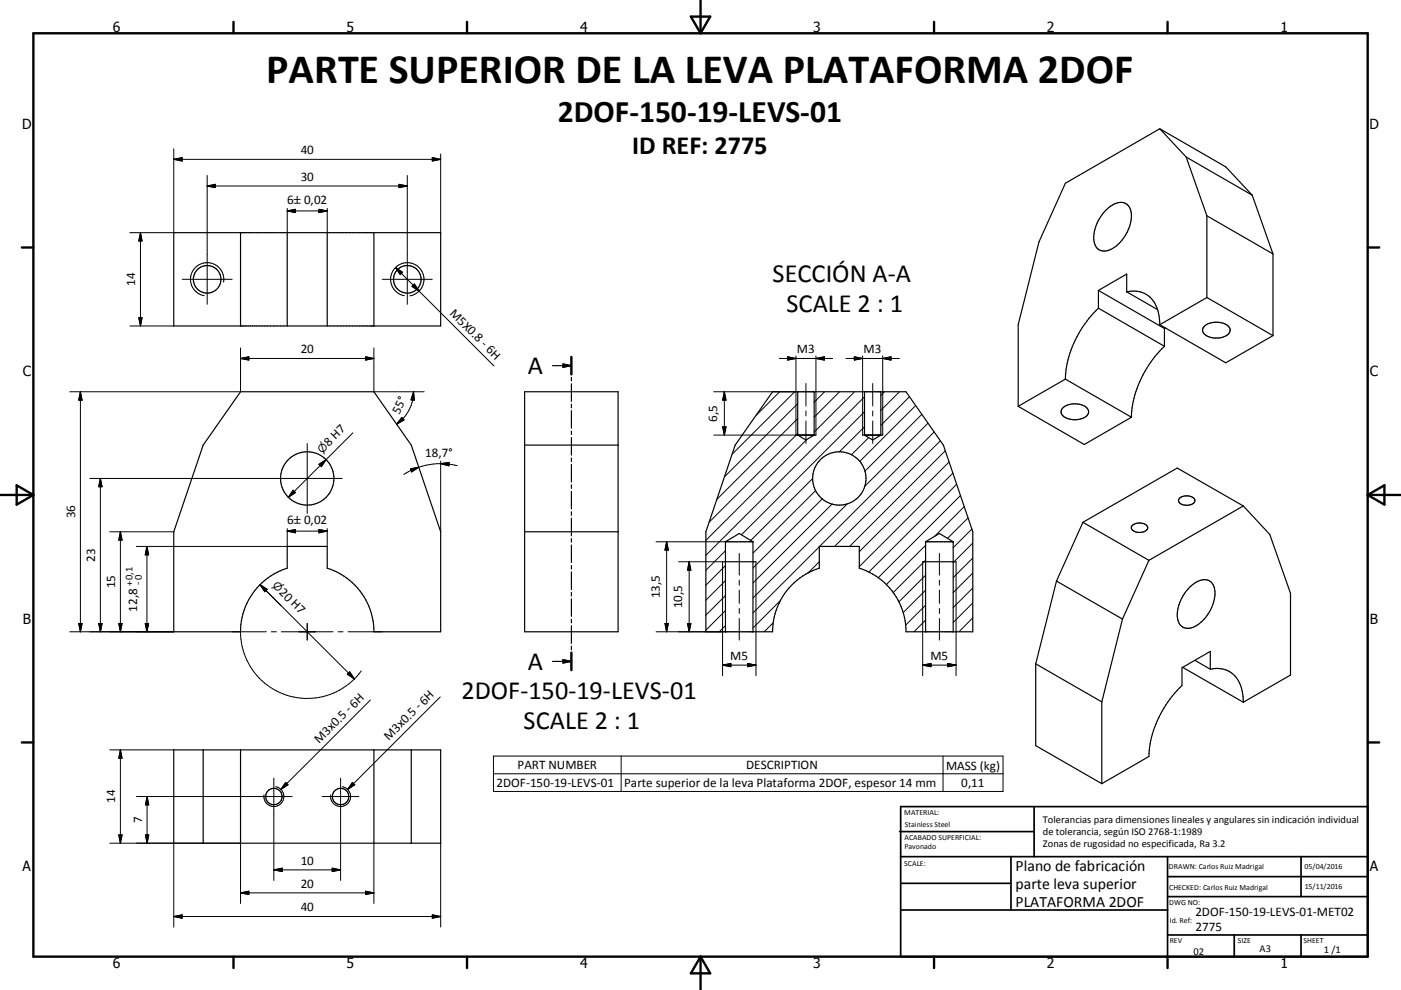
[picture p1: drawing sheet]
<svg xmlns="http://www.w3.org/2000/svg" width="420mm" height="297mm" viewBox="0 0 420 297" stroke-linecap="round" stroke-linejoin="round" font-family="sans-serif">
<g fill="none" stroke="#000" stroke-width=".36">
<path d="M347.7 38.6l19.8 11.5 7.9 8.5M347.7 38.6l7.9 8.5M347.7 38.6l-28.3 16.4-7.9 17.6-6.2 24.8v24.5M355.6 47.1l19.8 11.5M355.6 47.1l6.2 17.6M375.4 58.6l6.2 17.6M52.1 69.8h80v28h-80zM72.1 69.8v28M86.1 69.8v28M98.1 69.8v28M112.1 69.8v28M331.6 63a5.3 5.3 0 0 1 5.9-1.9 4.9 4.9 0 0 1 1.5 5.5 11.5 11.5 0 0 1-7.4 8.7 3.2 3.2 0 0 1-3.7-3.5 12.2 12.2 0 0 1 3.7-8.8z"/>
<path d="M361.8 64.7l19.8 11.5M361.8 64.7v24.6M381.6 76.2v24.5M329.3 87.1l8.5-4.9v5.4M329.3 87.1l19.8 11.5M329.3 87.1v5.4M329.3 92.5l19.8 11.4M329.3 92.5a31.5 31.5 0 0 0-9.9 21.2M337.8 87.6a7.6 7.6 0 0 1 9.6 6.4l.3 3.4M337.8 87.6l9.2 5.3M347.7 97.4l19.8 11.4 14.1-8.1M349.1 98.6v5.3"/>
<path d="M349.4 98.4l-.3 .2M361.1 97.8a5.7 5.7 0 0 1 7.5 .5 2.06 2.06 0 0 1-1.8 2.8 5.2 5.2 0 0 1-6.2-1.6v-.9zM361.8 89.3l19.8 11.4M361.8 89.3l-14.1 8.1M72.1 117.5h40l11.2 16 8.8 26v30h-20a20 20 0 0 0-14-19v-6.6h-12v6.6a20 20 0 0 0-14 19h-20v-30l8.8-26zM157.3 117.5h28v72h-28zM165.7 109.7h5.6M168.8 109.2l2.5 .5-2.5 .5zM171.3 107.1v5.2M171.3 113.2v1.1M171.3 115.1v5.3M231.6 117.5h40l11.2 16 8.8 26v30h-20a20 20 0 0 0-14-19v-6.6h-12v6.6a20 20 0 0 0-14 19h-20v-30l8.8-26z"/>
<path d="M239.2 117.5v13l2.4 1.5 2.5-1.5v-13M259.2 117.5v13l2.4 1.5 2.5-1.5v-13M319.4 113.7l19.8 11.5M319.4 113.7l-14.1 8.2M349.1 103.9a31.8 31.8 0 0 0-9.9 21.3M157.3 133.5h28M171.3 121.3v1M171.3 123.2v5.3M171.3 129.3v1.1M171.3 131.3v5.2M171.3 137.4v1.1M171.3 139.3v5.3"/>
<path d="M238.6 130.5h6M258.6 130.5h6M305.3 121.9l19.8 11.5 14.1-8.2M318.7 122.3a5.9 5.9 0 0 1 7.3 .3 1.98 1.98 0 0 1-1.6 3 5.7 5.7 0 0 1-6.1-1.3l-.1-1.2zM157.3 159.5h28M171.3 145.5v1M171.3 147.4v5.3M171.3 153.5v1.1M171.3 155.5v5.2M324.7 156.7l-8 17.6M324.7 156.7l19.8 11.4M339.4 157.7a3.2 3.2 0 0 1 4.7 .4 2.16 2.16 0 0 1-2.8 1.6 1.63 1.63 0 0 1-2-1.8z"/>
<path d="M353.8 149.3a3.2 3.2 0 0 1 4.4 .7 2.09 2.09 0 0 1-2.8 1.6 1.61 1.61 0 0 1-1.9-1.9zM372.8 151.8l-19.9-11.4-28.2 16.3M372.8 151.8l7.9 8.5 6.2 17.7v24.5l-14.1 8.2M372.8 151.8l-28.3 16.3M171.3 161.6v1M171.3 163.5v5.3M171.3 169.7v1M171.3 171.6v5.3M171.3 177.7v1.1M171.3 179.7v5.2M216.6 168.5h10M217.5 162.5v27"/>
<path d="M217.5 162.5l4.1-2.4 4.1 2.4M217.5 162.5h8.2M225.7 162.5v27M276.6 168.5h10M277.5 162.5v27M277.5 162.5l4.1-2.4 4.2 2.4M277.5 162.5h8.3M285.8 162.5v27M316.7 174.3l-6.2 24.9M316.7 174.3l19.8 11.4M344.5 168.1l-8 17.6M356.7 176.2a5.4 5.4 0 0 1 5.9-1.9 5.2 5.2 0 0 1 1.3 6.1 11.1 11.1 0 0 1-7.2 8.1 3.4 3.4 0 0 1-3.8-4 12.7 12.7 0 0 1 3.8-8.3z"/>
<path d="M165.7 198.4h5.6M168.8 197.9l2.5 .5-2.5 .5zM171.3 185.8v1M171.3 187.7v5.3M171.3 193.9v1M171.3 195.8v5.2M310.5 199.2v24.5l19.8 11.4M310.5 199.2l19.8 11.4M336.5 185.7l-6.2 24.9M358.2 198.1l4.6 2.7M330.3 210.6v24.5M354.6 200.2l18.2 10.5"/>
<path d="M362.8 200.8v-5.4l-8.4 4.9v5.4a31.7 31.7 0 0 0-9.9 21.3l-14.2 8.1M362.8 200.8a7.6 7.6 0 0 1 9.6 6.5l.4 3.4M52.1 225h80v28h-80zM60.9 225v28M72.1 225v28M112.1 225v28M123.3 225v28"/>
<circle cx="62.1" cy="83.8" r="4.1"/>
<circle cx="122.1" cy="83.8" r="4.1"/>
<circle cx="92.1" cy="143.5" r="8"/>
<circle cx="251.6" cy="143.5" r="8"/>
<circle cx="82.1" cy="239" r="2.46"/>
<circle cx="102.1" cy="239" r="2.46"/>
</g>
<g fill="none" stroke="#000" stroke-width=".3">
<path d="M52.1 44.6v25.2h-13.2M52.1 47.8h80M52.1 47.8l2.5-.5v1zM62.1 55.8h60M62.1 55.8l2.5-.5v1zM62.1 52.6v38.7M119.6 55.3l2.5 .5-2.5 .5zM122.1 52.6v38.7M129.6 47.3l2.5 .5-2.5 .5zM132.1 46.2v23.6M42.1 69.8v28M42.1 69.8l.5 2.5h-1z"/>
<path d="M86.1 63.3l2.5-.5v1zM86.1 62.5v7.3M86.1 63.3h12M95.6 62.8l2.5 .5-2.5 .5zM98.1 62.5v7.3M38.9 97.8h13.2M41.6 95.3h1l-.5 2.5zM54.6 83.8h15M67 84.7a5 5 0 0 0-4-5.8 5 5 0 0 0-5.8 4 5 5 0 0 0 4 5.8M114.6 83.8h15M118.6 80.3l7 7M118.6 80.3l2.1 1.4-.7 .7z"/>
<path d="M118.6 80.2a5 5 0 0 0 2.6 8.5M118.6 80.2a5 5 0 0 1 8 1.4 5 5 0 0 1-3.7 7.2M123.5 85.9l.7-.7 1.4 2.1zM125.6 87.3l22.5 22.5M24.1 117.5v72M24.1 117.5l.5 2.5h-1zM72.1 104.4v13.1h-51.2M72.1 107.5l2.5-.5v1zM72.1 107.5h40M109.6 107l2.5 .5-2.5 .5zM112.1 104.4v13.1h7.2M119.5 117.5h7.7"/>
<path d="M124 117.5a11.9 11.9 0 0 1-5.1 9.8M124 117.5l.2 2.6-1-.1zM214 117.5h25.2M217.2 117.5l.5 2.5h-1zM217.2 117.5v13M233.6 107.5h16M233.8 117.5l-7.1 7.1M236.1 107l2.5 .5-2.5 .5zM238.2 117.5l-18.7 18.8M238.6 106.8v23.7M241.6 115v6.8M244.6 106.8v23.7"/>
<path d="M244.6 107.5l2.5-.5v1zM247.2 117.5l-3.1 3.2M251.7 117.5l-7.6 7.7M253.6 107.5h16M256.1 107l2.5 .5-2.5 .5zM256.2 117.5l-12.1 12.1M258.6 106.8v23.7M259.2 119.1l-47.6 47.5M261.6 115v6.8M264.6 106.8v23.7M264.6 107.5l2.5-.5v1zM265.2 117.5l-1.1 1.1"/>
<path d="M269.7 117.5l-5.6 5.6M272.7 119l-8.6 8.6M92.1 133.1v20.9M95.6 139.3l2.2-1.4-1.4 2.1zM105.8 129.9l-19.4 19.3M120.5 125.3l.6 .7-2.2 1.3zM132.1 138.3v21.2M132.1 139.1l2.5 .2 2.5 .4M132.1 139.1l2.5-.4v1.1zM132.1 139.1l-3.3 .3-3.2 .8M214 130.5h25.2M216.7 128h1l-.5 2.5z"/>
<path d="M239.2 130.1l-26.6 26.5M239.2 125.6l-24.3 24.2M239.2 121.1l-22 22M241.6 123.3v1.5M241.6 126.3v6.8M241.9 131.9l-30.3 30.2M259.2 128l-7.5 7.5M259.2 123.5l-36.9 37M260.4 131.3l-5.2 5.2M261.6 123.3v1.5M261.6 126.3v6.8M274.5 121.7l-16.8 16.8"/>
<path d="M276.4 124.3l-17.1 17.1M278.2 127l-19 19M280.1 129.6l-34.4 34.3M281.9 132.2l-31.7 31.7M283.4 135.2l-28.7 28.7M284.6 138.6l-27 26.9M26.9 143.5h75.7M30.1 143.5v46M30.1 143.5l.5 2.5h-1zM32.9 159.5h19.2M36.1 159.5v30M36.1 159.5l.5 2.5h-1z"/>
<path d="M86.1 158.6v5.3h-45.2M86.1 159.3h12M86.1 159.3l2.5-.4v1zM87.9 147.1l.7 .7-2.2 1.4zM95.6 158.9l2.5 .4-2.5 .6zM98.1 158.6v5.3M123 140.6l2.6-.4-2.2 1.4zM125.6 140.2l-3.1 1.3-1.4 .8M243.6 143.6l-18.5 18.5M244.5 147.2l-18.8 18.7M246.6 149.6l-20.9 20.8M249.4 151.2l-23.7 23.7"/>
<path d="M254 151.1l-28.3 28.3M285.7 141.9l-28.1 28.1M286.8 145.3l-26.3 26.3M288 148.6l-24.7 24.7M289.1 152l-9 9M290.2 155.4l-6.1 6.1M291.4 158.7l-5.6 5.6M44 163.9v25.6M44 163.9l.6 2.6h-1.1zM78 175.4l28.3 28.3M78 175.4l2.1 1.4-.7 .7zM196.7 162.5h20.8"/>
<path d="M199.9 162.5v27M199.9 162.5l.5 2.5h-1zM203.4 168.5h13.2v34.2M206.6 168.5v21M206.6 168.5l.5 2.6h-1zM217.5 178.7l-5.9 5.9M217.5 174.2l-5.9 5.9M217.5 169.7l-5.9 5.9M217.5 165.2l-5.9 5.9M221.6 166v6.6M221.6 174v1.5M221.6 177v4"/>
<path d="M226.6 168.5v34.2M245.6 168.5l-3.4 3.5M245.6 164l-19.9 19.9M276.6 168.5v34.2M277.5 177.1l-6.7 6.7M277.5 172.6l-8 8M277.5 168.1l-9.7 9.7M277.5 163.6l-11.8 11.8M281.6 166v6.6M281.6 174v1.5M281.6 177v4M286.6 168.5v34.2"/>
<path d="M291.6 176.4l-5.8 5.9M291.6 171.9l-5.8 5.9M291.6 167.4l-5.8 5.9M291.6 162.9l-5.8 5.9M20.9 189.5h31.2M23.6 187.1h1l-.5 2.4zM29.6 187.1h1l-.5 2.4zM35.6 187.1h1l-.5 2.4zM43.5 187.1h1.1l-.6 2.4zM69.6 189.5h10.3M72.1 189.6a20 20 0 0 0 13.9 19 20 20 0 0 0 22.3-7.3M81.4 189.5h1.5"/>
<path d="M84.4 189.5h15.5M92.1 187.1v4.9M101.4 189.5h1.5M104.4 189.5h10.2M196.7 189.5h20.8M199.4 187.1h1l-.5 2.4zM206.1 187.1h1l-.5 2.4zM216.6 199.5h10M216.6 199.5l2.5-.5v1zM217.5 187.7l-1.9 1.8M217.5 183.2l-5.9 5.9M221.6 182.5v1.6"/>
<path d="M221.6 185.6v6.4M224.1 199l2.5 .5-2.5 .5zM231.8 186.8l-2.7 2.7M234.1 180.1l-8.4 8.3M276.6 199.5h10M276.6 199.5l2.5-.5v1zM277.5 186l-3.5 3.5M277.5 181.6l-6 6M281.6 182.5v1.6M281.6 185.6v6.4M284.1 199l2.5 .5-2.5 .5zM291.6 185.4l-4.1 4.1"/>
<path d="M291.6 180.9l-5.8 5.8M104.8 201.6l1.5 2.1-2.2-1.4zM111.1 210l-26.9 26.8M132 209.1l-27.8 27.7M32.9 225h19.2M36.1 225v28M36.1 225l.5 2.5h-1zM40.9 239h46.7M44.1 239v14M44.1 239l.5 2.5h-1zM82.1 233.5v30.6M82.6 236a3 3 0 0 1 2.5 3.5 3 3 0 0 1-3.5 2.4 3 3 0 0 1-2.4-3.5"/>
<path d="M85.7 234.7l.6 .7-2.1 1.4zM96.6 239h11M102.1 233.5v30.6M102.6 236a3 3 0 0 1 2.5 3.5 3 3 0 0 1-3.5 2.4 3 3 0 0 1-2.5-3.5M105.6 234.7l.8 .7-2.2 1.4zM147.9 226.8h152.8v10.6h-152.8zM147.9 232.1h152.8M186.2 226.8v10.6M282.7 226.8v10.6M32.9 253h39.2v18.1M35.6 250.5h1l-.5 2.5zM43.6 250.5h1l-.5 2.5z"/>
<path d="M52.1 253v25.1M112.1 253v18.1M132.1 253v25.1M52.1 275l2.5-.5v1zM52.1 275h80M72.1 267.9h40M72.1 267.9l2.5-.5v1zM82.1 261h20M82.1 261l2.5-.5v1zM99.6 260.5l2.5 .5-2.5 .5zM109.6 267.4l2.5 .5-2.5 .5zM129.6 274.5l2.5 .5-2.5 .5z"/>
</g>
<g fill="none" stroke="#000" stroke-width=".71">
<path d="M10 10h400v277h-400zM70 6.6v3.4M140 6.6v3.4M207.1 5h5.8l-2.9 5zM210 0v10M280 6.6v3.4M350 6.6v3.4M6.6 74.2h3.4M410 74.2h3.5M171.3 107.1v5.2M0 148.5h10M5 145.6l5 2.9-5 2.9z"/>
<path d="M410 148.5h10.1M410 148.5l5.1-2.9v5.8zM171.3 195.8v5.2M6.6 222.7h3.4M410 222.7h3.5M70 287v3.4M140 287v3.4M210 287v10M210 287l2.9 5h-5.8zM280 287v3.4M350 287v3.4"/>
</g>
<g fill="none" stroke="#000" stroke-width=".51">
<path d="M269.7 249.5h40.3M270 242h140v45h-140zM270 257h140M303.1 257v16M310 242v15M350 257v30M390.1 257v12M270 265h33.1M270 273h80M350 269h60M350 263h60M350 280.5h60"/>
<path d="M370 280.5v6.5M390.1 280.5v6.5"/>
</g>
<path d="M168.8 109.2l2.5 .5-2.5 .5zM168.8 197.9l2.5 .5-2.5 .5z" fill="#000" stroke="#000" stroke-width=".36"/>
<g fill="#000" stroke="#000" stroke-width=".3">
<path d="M52.1 47.8l2.5-.5v1zM62.1 55.8l2.5-.5v1zM119.6 55.3l2.5 .5-2.5 .5zM129.6 47.3l2.5 .5-2.5 .5zM42.1 69.8l.5 2.5h-1zM86.1 63.3l2.5-.5v1zM95.6 62.8l2.5 .5-2.5 .5zM41.6 95.3h1l-.5 2.5zM118.6 80.3l2.1 1.4-.7 .7zM123.5 85.9l.7-.7 1.4 2.1zM72.1 107.5l2.5-.5v1zM109.6 107l2.5 .5-2.5 .5z"/>
<path d="M236.1 107l2.5 .5-2.5 .5zM244.6 107.5l2.5-.5v1zM256.1 107l2.5 .5-2.5 .5zM264.6 107.5l2.5-.5v1zM24.1 117.5l.5 2.5h-1zM120.5 125.3l.6 .7-2.2 1.3zM124 117.5l.2 2.6-1-.1zM132.1 139.1l2.5-.4v1.1zM216.7 128h1l-.5 2.5zM217.2 117.5l.5 2.5h-1zM30.1 143.5l.5 2.5h-1zM87.9 147.1l.7 .7-2.2 1.4z"/>
<path d="M86.1 159.3l2.5-.4v1zM95.6 158.9l2.5 .4-2.5 .6zM95.6 139.3l2.2-1.4-1.4 2.1zM123 140.6l2.6-.4-2.2 1.4zM36.1 159.5l.5 2.5h-1zM44 163.9l.6 2.6h-1.1zM78 175.4l2.1 1.4-.7 .7zM199.9 162.5l.5 2.5h-1zM206.6 168.5l.5 2.6h-1zM23.6 187.1h1l-.5 2.4zM29.6 187.1h1l-.5 2.4zM35.6 187.1h1l-.5 2.4z"/>
<path d="M43.5 187.1h1.1l-.6 2.4zM199.4 187.1h1l-.5 2.4zM206.1 187.1h1l-.5 2.4zM216.6 199.5l2.5-.5v1zM276.6 199.5l2.5-.5v1zM104.8 201.6l1.5 2.1-2.2-1.4zM224.1 199l2.5 .5-2.5 .5zM284.1 199l2.5 .5-2.5 .5zM36.1 225l.5 2.5h-1zM85.7 234.7l.6 .7-2.1 1.4zM105.6 234.7l.8 .7-2.2 1.4zM35.6 250.5h1l-.5 2.5z"/>
<path d="M43.6 250.5h1l-.5 2.5zM44.1 239l.5 2.5h-1zM52.1 275l2.5-.5v1zM72.1 267.9l2.5-.5v1zM82.1 261l2.5-.5v1zM99.6 260.5l2.5 .5-2.5 .5zM109.6 267.4l2.5 .5-2.5 .5zM129.6 274.5l2.5 .5-2.5 .5z"/>
</g>
<text font-size="12.6" x="79.8" y="24.8">PARTE SUPERIOR DE LA LEVA PLATAFORMA 2DOF</text>
<text font-size="9.4" x="167.2" y="36.7">2DOF-150-19-LEVS-01</text>
<g font-size="7.9">
<text x="189.5" y="46.1">ID REF: 2775</text>
<text x="231.6" y="84.8">SECCIÓN A-A</text>
<text x="235.8" y="93.7">SCALE 2 : 1</text>
<text x="158.2" y="112.2">A</text>
<text x="158.2" y="200.9">A</text>
<text x="138.3" y="209.7">2DOF-150-19-LEVS-01</text>
<text x="157" y="218.7">SCALE 2 : 1</text>
</g>
<g font-size="4.7">
<text x="304.5" y="261.2">Plano de fabricación</text>
<text x="304.5" y="266.6">parte leva superior</text>
<text x="304.5" y="272">PLATAFORMA 2DOF</text>
</g>
<g font-size="4.2">
<text x="33.9" y="9.6">6</text>
<text x="103.9" y="9.6">5</text>
<text x="173.9" y="9.6">4</text>
<text x="243.8" y="9.6">3</text>
<text x="313.9" y="9.6">2</text>
<text x="383.9" y="9.6">1</text>
<text x="6.7" y="38.7">D</text>
<text x="410.5" y="38.7">D</text>
<text x="6.9" y="112.9">C</text>
<text x="410.7" y="112.9">C</text>
<text x="6.9" y="187.1">B</text>
<text x="410.7" y="187.1">B</text>
<text x="6.8" y="261.4">A</text>
<text x="410.7" y="261.4">A</text>
<text x="33.9" y="290.4">6</text>
<text x="103.9" y="290.4">5</text>
<text x="173.9" y="290.4">4</text>
<text x="243.8" y="290.4">3</text>
<text x="313.9" y="290.4">2</text>
<text x="383.9" y="290.4">1</text>
</g>
<g font-size="3.9">
<text x="90.2" y="46.2">40</text>
<text x="90.2" y="54.3">30</text>
<text x="86.1" y="61.2">6</text>
<text x="91.2" y="61.2">0,02</text>
<text x="40.6" y="85.8" transform="rotate(-90 40.6 85.8)">14</text>
<text x="134.6" y="94.1" transform="rotate(45 134.6 94.1)">M5X0.8 - 6H</text>
<text x="90.2" y="106">20</text>
<text x="238.9" y="106">M3</text>
<text x="258.9" y="106">M3</text>
<text x="119.6" y="124.5" transform="rotate(-62 119.6 124.5)">55°</text>
<text x="215.1" y="126.6" transform="rotate(-90 215.1 126.6)">6,5</text>
<text x="98.6" y="134.1" transform="rotate(-45 98.6 134.1)">8 H7</text>
<text x="127.5" y="137.2" transform="rotate(-1 127.5 137.2)">18,7°</text>
<text x="22.5" y="155.5" transform="rotate(-90 22.5 155.5)">36</text>
<text x="86.1" y="157.2">6</text>
<text x="91.2" y="157.2">0,02</text>
<text x="28.5" y="168.6" transform="rotate(-90 28.5 168.6)">23</text>
<text x="34.5" y="176.5" transform="rotate(-90 34.5 176.5)">15</text>
<text x="83.5" y="177.9" transform="rotate(45 83.5 177.9)">20 H7</text>
<text x="197.8" y="179.5" transform="rotate(-90 197.8 179.5)">13,5</text>
<text x="41.1" y="183.5" transform="rotate(-90 41.1 183.5)">12,8</text>
<text x="204.6" y="182.5" transform="rotate(-90 204.6 182.5)">10,5</text>
<text x="218.9" y="198">M5</text>
<text x="279" y="198">M5</text>
<text x="95.7" y="223.3" transform="rotate(-45 95.7 223.3)">M3x0.5 - 6H</text>
<text x="116.6" y="222.3" transform="rotate(-45 116.6 222.3)">M3x0.5 - 6H</text>
<text x="155.1" y="230.7">PART NUMBER</text>
<text x="223.7" y="230.7">DESCRIPTION</text>
<text x="283.6" y="230.9">MASS (kg)</text>
<text x="148.8" y="236.1">2DOF-150-19-LEVS-01</text>
<text x="187.1" y="236.1">Parte superior de la leva Plataforma 2DOF, espesor 14 mm</text>
<text x="288.2" y="236.1">0,11</text>
<text x="34.5" y="241" transform="rotate(-90 34.5 241)">14</text>
<text x="42.6" y="247" transform="rotate(-90 42.6 247)">7</text>
<text x="90.2" y="259.4">10</text>
<text x="90.2" y="266.3">20</text>
<text x="90.2" y="273.4">40</text>
<text x="358.4" y="274.9">2DOF-150-19-LEVS-01-MET02</text>
<text x="358.4" y="279.4">2775</text>
</g>
<g font-size="3.3">
<text x="96.6" y="136.1" transform="rotate(-45 96.6 136.1)">⌀</text>
<text x="81.5" y="175.9" transform="rotate(45 81.5 175.9)">⌀</text>
</g>
<g font-size="3.2">
<text x="88.1" y="61.2">±</text>
<text x="88.1" y="157.2">±</text>
</g>
<g font-size="3.1">
<text x="39.8" y="175.8" transform="rotate(-90 39.8 175.8)">+0,1</text>
<text x="42.3" y="175.5" transform="rotate(-90 42.3 175.5)">- 0</text>
<text x="312.7" y="246.8">Tolerancias para dimensiones lineales y angulares sin indicación individual</text>
<text x="312.7" y="250.4">de tolerancia, según ISO 2768-1:1989</text>
<text x="312.7" y="254">Zonas de rugosidad no especificada, Ra 3.2</text>
<text x="357.8" y="286.5">02</text>
<text x="377.6" y="285.6">A3</text>
<text x="396.9" y="285.9">1 /1</text>
</g>
<g font-size="2.4">
<text x="271.1" y="244.4">MATERIAL:</text>
<text x="271.2" y="252">ACABADO SUPERFICIAL:</text>
<text x="271.3" y="248">Stainless Steel</text>
<text x="271.2" y="254.7">Pavonado</text>
<text x="271.1" y="259.7">SCALE:</text>
<text x="350.4" y="260.8">DRAWN: Carlos Ruiz Madrigal</text>
<text x="391.1" y="260.6">05/04/2016</text>
<text x="350.5" y="266.9">CHECKED: Carlos Ruiz Madrigal</text>
<text x="391.2" y="266.7">15/11/2016</text>
<text x="350.5" y="271.4">DWG NO:</text>
<text x="350.7" y="276.9">Id. Ref:</text>
<text x="350.7" y="282.8">REV</text>
<text x="371.1" y="282.9">SIZE</text>
<text x="390.8" y="283">SHEET</text>
</g>
</svg>
